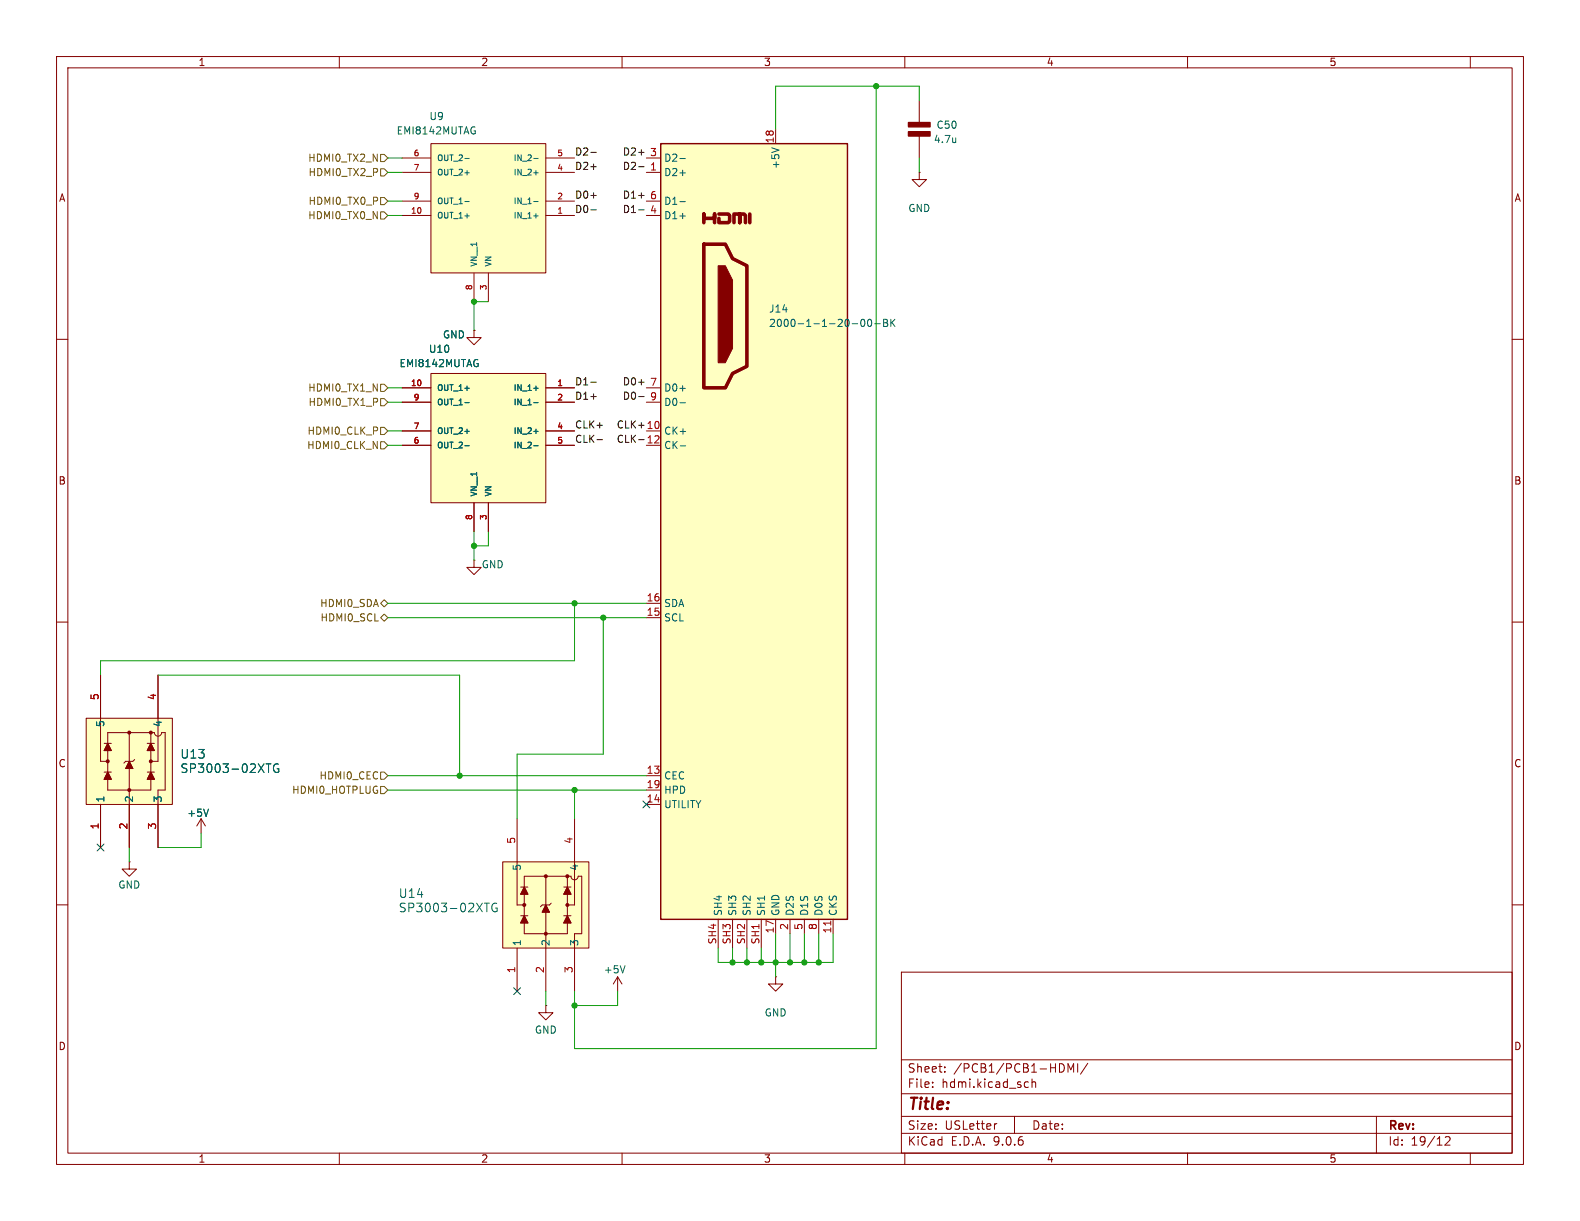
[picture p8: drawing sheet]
<svg xmlns="http://www.w3.org/2000/svg" width="279mm" height="216mm" viewBox="0 0 279 216" stroke-linecap="round" stroke-linejoin="round" font-family="sans-serif">
<g fill="none" stroke="#840000" stroke-width=".18">
<path d="M10 10h259.4v195.9h-259.4zM12 12h255.4v191.9h-255.4zM60 10v2M110 10v2M160 10v2M210 10v2M260 10v2M10 60h2M267.4 60h2M10 110h2M267.4 110h2M22.9 152.4v1.3h1.2l-1.2 1.2-1.3-1.2h1.3"/>
<path d="M22.9 152.4h.1M35.6 144.8l.7 1.3M35.6 144.8l-.8 1.3M35.6 144.8v2.5M10 160h2M109.2 172.7l.8 1.3M109.2 172.7l-.7 1.3M109.2 172.7v2.6M137.2 172.7v1.3h1.2l-1.2 1.3-1.3-1.3h1.3M137.2 172.7h.1M159.4 171.9h108v32h-108zM267.4 160h2"/>
<path d="M159.4 197.4h108M159.4 193.4h108M159.4 187.4h108M164.9 192.1v.2M164.9 191.4v.1M167.1 189.4v.2M167.1 188.7v.1M176.3 198.7l-.3 .1M179.4 197.4v3M181.4 191.3l.5 .1M181.9 192.2l-.5 .1M182.5 191.4l.2-.1 .4 .1v.9"/>
<path d="M182.5 190.8v1.5M188.1 188.3l.1 .4-.1 .7M188.9 189.6v-1.5l.5 1.1 .5-1.1v1.5M190.6 188.1v1.5M192.4 188l-1.3 1.9M243.4 197.4v6.5M60 203.9v2M110 203.9v2M159.4 200.4h108M160 203.9v2M210 203.9v2M255.6 201.1l.5-.1 .3 .1v.3l-.9 1.1h.9"/>
<path d="M260 203.9v2"/>
</g>
<path d="M36.9 143.1l-.5 1.2M110.5 170.8l-.4 1.2" fill="none" stroke="#006464" stroke-width=".18"/>
<path d="M15.2 127h15.3v15.2h-15.3z" fill="#ffffc2"/>
<g fill="none" stroke="#840000" stroke-width=".18">
<path d="M83.8 58.4v1.3h1.3l-1.3 1.3-1.3-1.3h1.3M83.8 58.4h.1M17.8 119.4v15.2h1.2M27.9 119.4v15.2h-1.2M15.2 127h15.3v15.2h-15.3zM18.4 136.5h1.3M18.4 131.4h1.3M19 136.5l.7 1.3h-1.3zM19 131.4l.7 1.3h-1.3zM22.9 129.5v20.4M22.9 134.6l.6 1.3h-1.3zM23.8 134.3l-.3 .3h-1.3l-.3 .3"/>
<path d="M26 136.5h1.3M26 131.4h1.3M26.7 129.5v10.2h-7.7v-10.2h8.3a.64 .64 0 0 0 .6 .7 .64 .64 0 0 0 .7-.7h.6v10.2h-1.3v10.2M26.7 136.5l.6 1.3h-1.3zM26.7 131.4l.6 1.3h-1.3zM17.8 142.2v7.7M96.5 177.8v1.3h1.3l-1.3 1.2-1.3-1.2h1.3M96.5 177.8h.1"/>
</g>
<g fill="none" stroke="#840000" stroke-width=".3">
<circle cx="19" cy="134.6" r=".2"/>
<circle cx="22.9" cy="139.7" r=".2"/>
<circle cx="22.9" cy="129.5" r=".2"/>
<circle cx="26.7" cy="134.6" r=".2"/>
<circle cx="26.7" cy="129.5" r=".2"/>
</g>
<g fill="#840000" stroke="#840000" stroke-width=".18">
<path d="M19 136.5l.7 1.3h-1.3z"/>
<path d="M26.7 136.5l.6 1.3h-1.3z"/>
<path d="M22.9 134.6l.6 1.3h-1.3z"/>
<path d="M19 131.4l.7 1.3h-1.3z"/>
<path d="M26.7 131.4l.6 1.3h-1.3z"/>
</g>
<path d="M47.1 135.1h.8M47.5 135.1v1.5M49.2 135.1a.75 .75 0 0 0-.9 .6 .75 .75 0 0 0 .6 .9l.4-.2v-.5h-.3" fill="none" stroke="#006464" stroke-width=".18"/>
<path d="M76.2 66h20.3v22.9h-20.3z" fill="#ffffc2"/>
<path d="M71.1 68.6h5.1M71.1 71.1h5.1M71.1 76.2h5.1M71.1 78.7h5.1M76.2 66h20.3v22.9h-20.3zM96.5 68.6h5.1M96.5 71.1h5.1M96.5 76.2h5.1M96.5 78.7h5.1M83.8 88.9v5.1M86.4 88.9v5.1" fill="none" stroke="#840000" stroke-width=".18"/>
<path d="M82.2 71.2h.8M82.2 78.8h.8M84.3 64.3h.3l-.1 .5M91.1 70.6v1M92.2 70.6v1l-.6-1v1M92.4 71.7h.8M93.4 71.6h.6M93.4 70.9l.3-.3v1M94.4 71.2h.8M94.4 78.8h.8M94.4 68.7h.8M94.4 76.3h.8" fill="none" stroke="#006464" stroke-width=".18"/>
<path d="M116.8 25.4h33.1v137.2h-33.1z" fill="#ffffc2"/>
<path d="M124.5 39.4v-1.6v.8h1.9v-.8v1.6M127.1 37.8h1.7l.2 .3v1l-.2 .3h-1.7v-.8M129.8 39.4v-1.6h1v1.6v-1.6h.8l.2 .3v1.3M132.6 37.8v1.6M124.5 43.2h3.8l1.2 2.5 2.6 1.3v17.8l-2.6 1.2-1.2 2.6h-3.8z" fill="none" stroke="#840000" stroke-width=".63"/>
<path d="M116.8 25.4h33.1v137.2h-33.1z" fill="none" stroke="#840000" stroke-width=".25"/>
<path d="M127 47h1.3l1.2 2.5v12.1l-1.2 2.5h-1.3z" fill="#840000" stroke="#840000" stroke-width=".18"/>
<g fill="none" stroke="#840000" stroke-width=".18">
<path d="M162.6 17.8v3.9M114.3 27.9h2.5M114.3 30.5h2.5M114.3 35.6h2.5M114.3 38.1h2.5M137.2 22.9v2.5M162.6 30.5v1.3h1.2l-1.2 1.2-1.3-1.2h1.3M162.6 30.5h.1M162.6 24.1v3.8M114.3 68.6h2.5M114.3 71.1h2.5M114.3 76.2h2.5"/>
<path d="M114.3 78.7h2.5M114.3 106.7h2.5M114.3 109.2h2.5M114.3 137.2h2.5M114.3 139.7h2.5M114.3 142.2h2.5M127 162.6v5M129.5 162.6v5M132.1 162.6v5M134.6 162.6v5M137.2 162.6v2.5M139.7 162.6v2.5"/>
<path d="M142.2 162.6v2.5M144.8 162.6v2.5M147.3 162.6v2.5"/>
</g>
<g fill="none" stroke="#006464" stroke-width=".18">
<path d="M120.2 28h1M120.2 30.6h1M120.2 35.7h1M120.2 38.2h1M136.5 26.1l1.2 .5M169 24.4v.8M169 25.1l-.1 .1M150.7 57.2h1M152.3 56.6l.2-.1a.68 .68 0 0 1 .5 .6 .68 .68 0 0 1-.5 .6l-.2-.1-.1-.4zM153.5 56.6l.2-.1a.68 .68 0 0 1 .5 .6 .68 .68 0 0 1-.5 .6l-.2-.1-.1-.4zM154.7 57.2h1M156.3 56.5h.4l.2 .2-.2 .4 .2 .1 .1 .3-.3 .2h-.4z"/>
<path d="M156.3 57.1h.4M157.5 56.5v1.2M157.7 57l.6 .7M158.3 56.5l-.8 .7M120.2 68.7h1M120.2 71.2h1M120.3 78.8h1"/>
</g>
<path d="M146.9 162.9v.7" fill="none" stroke="#a90000" stroke-width=".18"/>
<g fill="#840000" stroke="#840000" stroke-width=".25">
<path d="M160.7 21.7h3.8v.7h-3.8z"/>
<path d="M160.7 23.3h3.8v.8h-3.8z"/>
</g>
<path d="M76.2 25.4h20.3v22.9h-20.3z" fill="#ffffc2"/>
<g fill="none" stroke="#840000" stroke-width=".18">
<path d="M71.1 27.9h5.1M71.1 30.5h5.1M71.1 35.6h5.1M71.1 38.1h5.1M76.2 25.4h20.3v22.9h-20.3zM96.5 27.9h5.1M96.5 30.5h5.1M96.5 35.6h5.1M96.5 38.1h5.1M83.8 48.3v5M86.4 48.3v5M83.8 99.1v1.2h1.3l-1.3 1.3-1.3-1.3h1.3"/>
<path d="M83.8 99.1h.1"/>
</g>
<path d="M82.2 28h.8M82.2 35.6h.8M83.8 23.1h.2v.5M91.1 35v1M92.2 35v1l-.6-1v1M92.4 36.1h.8M93.4 36h.6M93.4 35.3l.3-.3v1M94.4 28h.8M94.4 35.6h.8M94.4 30.6h.8M94.4 38.2h.8" fill="none" stroke="#006464" stroke-width=".18"/>
<path d="M88.9 152.4h15.2v15.2h-15.2z" fill="#ffffc2"/>
<g fill="none" stroke="#840000" stroke-width=".18">
<path d="M83.8 58.4h.1M71.1 68.6h5.1M71.1 71.1h5.1M71.1 76.2h5.1M71.1 78.7h5.1M96.5 68.6h5.1M96.5 71.1h5.1M96.5 76.2h5.1M96.5 78.7h5.1M83.8 88.9v5.1M86.4 88.9v5.1M17.8 119.4v7.6"/>
<path d="M27.9 119.4v7.6M17.8 142.2v7.7M22.9 142.2v7.7M27.9 142.2v7.7M88.9 152.4h15.2v15.2h-15.2zM91.4 144.8v15.2h1.3M92.1 156.8h1.2M92.7 156.8l.6 1.3h-1.2zM96.5 154.9v20.4M97.5 159.7l-.3 .3h-1.3l-.3 .3M99.7 156.8h1.3M100.3 154.9v10.2h-7.6v-10.2h8.3a.64 .64 0 0 0 .6 .7 .64 .64 0 0 0 .6-.7h.7v10.2h-1.3v10.2"/>
<path d="M100.3 156.8l.7 1.3h-1.3zM101.6 144.8v15.2h-1.3M91.4 167.6v7.7M92.1 161.9h1.2M92.7 161.9l.6 1.3h-1.2zM96.5 160l.7 1.3h-1.3zM99.7 161.9h1.3M100.3 161.9l.7 1.3h-1.3z"/>
</g>
<g fill="none" stroke="#840000" stroke-width=".3">
<circle cx="96.5" cy="154.9" r=".2"/>
<circle cx="100.3" cy="154.9" r=".2"/>
<circle cx="92.7" cy="160" r=".2"/>
<circle cx="96.5" cy="165.1" r=".2"/>
<circle cx="100.3" cy="160" r=".2"/>
</g>
<g fill="#840000" stroke="#840000" stroke-width=".18">
<path d="M92.7 161.9l.6 1.3h-1.2z"/>
<path d="M100.3 161.9l.7 1.3h-1.3z"/>
<path d="M96.5 160l.7 1.3h-1.3z"/>
<path d="M92.7 156.8l.6 1.3h-1.2z"/>
<path d="M100.3 156.8l.7 1.3h-1.3z"/>
</g>
<g fill="none" stroke="#006464" stroke-width=".18">
<path d="M82.2 71.2h.8M82.2 78.8h.8M84.3 64.3h.3l-.1 .5M91.1 70.6v1M92.2 70.6v1l-.6-1v1M92.4 71.7h.8M93.4 71.6h.6M93.4 70.9l.3-.3v1M94.4 71.2h.8M94.4 78.8h.8M94.4 68.7h.8M94.4 76.3h.8"/>
<path d="M47.1 135.1h.8M47.5 135.1v1.5M49.2 135.1a.75 .75 0 0 0-.9 .6 .75 .75 0 0 0 .6 .9l.4-.2v-.5h-.3M36.9 143.1l-.5 1.2M85.7 159.7h.8M86.1 159.7v1.5M87.8 159.8a.75 .75 0 0 0-.9 .5 .75 .75 0 0 0 .6 .9l.4-.1v-.5h-.3"/>
</g>
<path d="M67.3 34.9h.6l.7 .7-.7 .6h-.6zM67.3 37.5h.6l.7 .6-.7 .6h-.6zM67.3 27.3h.6l.7 .6-.7 .7h-.6zM67.3 29.8h.6l.7 .7-.7 .6h-.6zM67.3 78.1h.6l.7 .6-.7 .7h-.6zM67.3 75.6h.6l.7 .6-.7 .6h-.6zM67.3 67.9h.6l.7 .7-.7 .6h-.6zM67.3 70.5h.6l.7 .6-.7 .7h-.6zM67.3 109.2l.6-.6 .7 .6-.7 .7zM67.3 106.7l.6-.7 .7 .7-.7 .6zM67.3 139.1h.6l.7 .6-.7 .6h-.6zM67.3 136.5h.6l.7 .7-.7 .6h-.6z" fill="none" stroke="#725600" stroke-width=".18"/>
<g fill="none" stroke="#0f0f0f" stroke-width=".18">
<path d="M104.5 37.1h.9M104.5 26.9h.9M104.5 29.5h.9M104.5 34.6h.9M112.9 37.1h1M112.9 26.9h1M112.9 29.5h1M112.9 34.6h1M104.5 67.6h.9M104.5 70.1h.9M105.6 77.7h.9M112.9 77.7h1"/>
<path d="M112.9 67.6h1M112.9 70.1h1"/>
</g>
<g fill="none" stroke="#009600" stroke-width=".18">
<path d="M154.9 15.2v170.2h-53.3v-10.1M162.6 17.8v-2.6h-25.4v7.7M68.6 27.9h2.5M68.6 35.6h2.5M68.6 30.5h2.5M68.6 38.1h2.5M162.6 27.9v2.6M86.4 53.3h-2.6v5.1M68.6 68.6h2.5M68.6 78.7h2.5M68.6 76.2h2.5M68.6 71.1h2.5"/>
<path d="M83.8 94v5.1M86.4 94v2.5h-2.6M27.9 119.4h53.4v17.8M68.6 106.7h45.7M68.6 109.2h45.7M101.6 106.7v10.1h-83.8v2.6M106.7 109.2v24.2h-15.3v11.4M68.6 137.2h45.7M68.6 139.7h45.7M101.6 139.7v5.1M22.9 149.9v2.5M35.6 147.3v2.6h-7.7"/>
<path d="M96.5 175.3v2.5M109.2 175.3v2.5h-7.6M129.5 167.6v2.6M132.1 167.6v2.6M134.6 167.6v2.6M137.2 165.1v7.6M139.7 165.1v5.1M142.2 165.1v5.1M144.8 165.1v5.1M147.3 165.1v5.1h-20.3v-2.6"/>
</g>
<path d="M17.2 149.3l1.2 1.2M18.4 149.3l-1.2 1.2M113.7 141.6l1.2 1.2M114.9 141.6l-1.2 1.2M90.8 174.7l1.2 1.2M92 174.7l-1.2 1.2" fill="none" stroke="#000084" stroke-width=".18"/>
<g fill="#009600" stroke="#009600" stroke-width=".18">
<circle cx="101.6" cy="106.7" r=".46"/>
<circle cx="83.8" cy="53.3" r=".46"/>
<circle cx="83.8" cy="96.5" r=".46"/>
<circle cx="106.7" cy="109.2" r=".46"/>
<circle cx="134.6" cy="170.2" r=".46"/>
<circle cx="129.5" cy="170.2" r=".46"/>
<circle cx="132.1" cy="170.2" r=".46"/>
<circle cx="101.6" cy="177.8" r=".46"/>
<circle cx="142.2" cy="170.2" r=".46"/>
<circle cx="139.7" cy="170.2" r=".46"/>
<circle cx="137.2" cy="170.2" r=".46"/>
<circle cx="144.8" cy="170.2" r=".46"/>
<circle cx="154.9" cy="15.2" r=".46"/>
<circle cx="81.3" cy="137.2" r=".46"/>
<circle cx="101.6" cy="139.7" r=".46"/>
</g>
<text font-size="2.8" fill="#840000" x="160.4" y="196.8">Title:</text>
<g font-size="2.1" fill="#006464">
<text x="31.8" y="134.3">U13</text>
<text x="31.8" y="136.9">SP3003-02XTG</text>
<text x="70.4" y="159">U14</text>
<text x="70.4" y="161.5">SP3003-02XTG</text>
</g>
<g font-size="2.1" fill="#840000">
<text x="160.4" y="189.9">Sheet:</text>
<text x="168.6" y="189.9">/PCB1/PCB1-HDMI/</text>
<text x="160.4" y="192.6">File:</text>
<text x="166.5" y="192.6">hdmi.kicad_sch</text>
<text x="160.4" y="202.8">KiCad</text>
<text x="160.4" y="200">Size:</text>
<text x="167.1" y="200">USLetter</text>
<text x="168.1" y="202.8">E.D.A.</text>
<text x="175.7" y="202.8">9.0.6</text>
<text x="182.4" y="200">Date:</text>
<text x="245.4" y="200.2">Rev:</text>
<text x="245.4" y="202.8">Id:</text>
<text x="249.5" y="202.8">19/12</text>
</g>
<g font-size="1.8" fill="#840000">
<text x="35" y="11.9">1</text>
<text x="85" y="11.9">2</text>
<text x="135" y="11.9">3</text>
<text x="185" y="11.9">4</text>
<text x="235" y="11.9">5</text>
<text x="10.3" y="35.9">A</text>
<text x="267.7" y="35.9">A</text>
<text x="10.3" y="85.9">B</text>
<text x="267.7" y="85.9">B</text>
<text x="10.3" y="135.9">C</text>
<text x="267.7" y="135.9">C</text>
<text x="10.3" y="185.9">D</text>
<text x="267.7" y="185.9">D</text>
<text x="35" y="205.8">1</text>
<text x="85" y="205.8">2</text>
<text x="135" y="205.8">3</text>
<text x="185" y="205.8">4</text>
<text x="235" y="205.8">5</text>
</g>
<g font-size="1.8" fill="#006464">
<text x="70" y="24">EMI8142MUTAG</text>
<text x="75.8" y="21.4">U9</text>
<text x="165.5" y="23">C50</text>
<text x="117.3" y="28.8">D2-</text>
<text x="138" y="30" transform="rotate(-90 138 30)">+5V</text>
<text x="165" y="25.5">4.7u</text>
<text x="117.3" y="31.3">D2+</text>
<text x="117.3" y="36.4">D1-</text>
<text x="117.3" y="39">D1+</text>
<text x="160.5" y="37.7">GND</text>
<text x="135.9" y="55.5">J14</text>
<text x="135.9" y="58">2000-1-1-20-00-BK</text>
<text x="70.5" y="65.1">EMI8142MUTAG</text>
<text x="75.7" y="62.6">U10</text>
<text x="78.2" y="60">GND</text>
<text x="117.3" y="69.4">D0+</text>
<text x="117.3" y="72">D0-</text>
<text x="117.3" y="77.1">CK+</text>
<text x="117.3" y="79.6">CK-</text>
<text x="85.1" y="100.7">GND</text>
<text x="117.3" y="107.5">SDA</text>
<text x="117.3" y="110.1">SCL</text>
<text x="18.6" y="128.7" transform="rotate(-90 18.6 128.7)">5</text>
<text x="28.8" y="128.7" transform="rotate(-90 28.8 128.7)">4</text>
<text x="18.6" y="142" transform="rotate(-90 18.6 142)">1</text>
<text x="23.7" y="142" transform="rotate(-90 23.7 142)">2</text>
<text x="28.8" y="142" transform="rotate(-90 28.8 142)">3</text>
<text x="117.3" y="138">CEC</text>
<text x="117.3" y="140.6">HPD</text>
<text x="117.3" y="143.1">UTILITY</text>
<text x="33" y="144.6">+5V</text>
<text x="92.3" y="154.1" transform="rotate(-90 92.3 154.1)">5</text>
<text x="102.5" y="154.1" transform="rotate(-90 102.5 154.1)">4</text>
<text x="20.8" y="157.3">GND</text>
<text x="92.3" y="167.4" transform="rotate(-90 92.3 167.4)">1</text>
<text x="97.4" y="167.4" transform="rotate(-90 97.4 167.4)">2</text>
<text x="102.5" y="167.4" transform="rotate(-90 102.5 167.4)">3</text>
<text x="127.9" y="162.1" transform="rotate(-90 127.9 162.1)">SH4</text>
<text x="130.4" y="162.1" transform="rotate(-90 130.4 162.1)">SH3</text>
<text x="132.9" y="162.1" transform="rotate(-90 132.9 162.1)">SH2</text>
<text x="135.5" y="162.1" transform="rotate(-90 135.5 162.1)">SH1</text>
<text x="138" y="162.1" transform="rotate(-90 138 162.1)">GND</text>
<text x="140.6" y="162.1" transform="rotate(-90 140.6 162.1)">D2S</text>
<text x="143.1" y="162.1" transform="rotate(-90 143.1 162.1)">D1S</text>
<text x="145.6" y="162.1" transform="rotate(-90 145.6 162.1)">D0S</text>
<text x="148.2" y="162.1" transform="rotate(-90 148.2 162.1)">CKS</text>
<text x="106.7" y="172.3">+5V</text>
<text x="135.1" y="179.9">GND</text>
<text x="94.5" y="183">GND</text>
</g>
<g font-size="1.8" fill="#725600">
<text x="54.4" y="28.8">HDMI0_TX2_N</text>
<text x="54.5" y="31.3">HDMI0_TX2_P</text>
<text x="54.4" y="39">HDMI0_TX0_N</text>
<text x="54.5" y="36.4">HDMI0_TX0_P</text>
<text x="54.4" y="69.4">HDMI0_TX1_N</text>
<text x="54.5" y="72">HDMI0_TX1_P</text>
<text x="54.3" y="77.1">HDMI0_CLK_P</text>
<text x="54.2" y="79.6">HDMI0_CLK_N</text>
<text x="56.5" y="107.5">HDMI0_SDA</text>
<text x="56.6" y="110.1">HDMI0_SCL</text>
<text x="51.6" y="140.6">HDMI0_HOTPLUG</text>
<text x="56.4" y="138">HDMI0_CEC</text>
</g>
<g font-size="1.8" fill="#0f0f0f">
<text x="101.6" y="27.6">D2-</text>
<text x="110" y="27.6">D2+</text>
<text x="101.6" y="30.1">D2+</text>
<text x="101.6" y="35.2">D0+</text>
<text x="110" y="35.2">D1+</text>
<text x="110" y="30.1">D2-</text>
<text x="101.6" y="37.8">D0-</text>
<text x="110" y="37.8">D1-</text>
<text x="101.6" y="68.2">D1-</text>
<text x="101.6" y="70.8">D1+</text>
<text x="110" y="70.8">D0-</text>
<text x="110" y="68.2">D0+</text>
<text x="101.6" y="75.9">CLK+</text>
<text x="109" y="75.9">CLK+ 10</text>
<text x="101.6" y="78.4">CLK-</text>
<text x="109" y="78.4">CLK-</text>
</g>
<g font-size="1.8" fill="#a90000">
<text x="114.9" y="27.7">3</text>
<text x="136.9" y="25.4" transform="rotate(-90 136.9 25.4)">18</text>
<text x="114.9" y="30.2">1</text>
<text x="114.9" y="35.3">6</text>
<text x="114.9" y="37.8">4</text>
<text x="114.9" y="68.3">7</text>
<text x="114.9" y="70.9">9</text>
<text x="114.3" y="78.5">12</text>
<text x="114.3" y="106.4">16</text>
<text x="114.3" y="109">15</text>
<text x="17.5" y="123.9" transform="rotate(-90 17.5 123.9)">5</text>
<text x="27.7" y="123.9" transform="rotate(-90 27.7 123.9)">4</text>
<text x="114.3" y="136.9">13</text>
<text x="114.3" y="139.4">19</text>
<text x="114.3" y="142">14</text>
<text x="17.5" y="146.8" transform="rotate(-90 17.5 146.8)">1</text>
<text x="22.6" y="146.8" transform="rotate(-90 22.6 146.8)">2</text>
<text x="27.7" y="146.8" transform="rotate(-90 27.7 146.8)">3</text>
<text x="91.2" y="149.3" transform="rotate(-90 91.2 149.3)">5</text>
<text x="101.3" y="149.3" transform="rotate(-90 101.3 149.3)">4</text>
<text x="126.7" y="167.1" transform="rotate(-90 126.7 167.1)">SH4</text>
<text x="129.3" y="167.1" transform="rotate(-90 129.3 167.1)">SH3</text>
<text x="131.8" y="167.1" transform="rotate(-90 131.8 167.1)">SH2</text>
<text x="134.4" y="167.1" transform="rotate(-90 134.4 167.1)">SH1</text>
<text x="136.9" y="165.1" transform="rotate(-90 136.9 165.1)">17</text>
<text x="139.4" y="164.5" transform="rotate(-90 139.4 164.5)">2</text>
<text x="142" y="164.5" transform="rotate(-90 142 164.5)">5</text>
<text x="144.5" y="164.5" transform="rotate(-90 144.5 164.5)">8</text>
<text x="147.1" y="165.1" transform="rotate(-90 147.1 165.1)">11</text>
<text x="91.2" y="172.2" transform="rotate(-90 91.2 172.2)">1</text>
<text x="96.3" y="172.2" transform="rotate(-90 96.3 172.2)">2</text>
<text x="101.3" y="172.2" transform="rotate(-90 101.3 172.2)">3</text>
</g>
<g font-size="1.4" fill="#a90000">
<text x="73" y="27.7">6</text>
<text x="98.4" y="27.7">5</text>
<text x="73" y="30.2">7</text>
<text x="73" y="35.3">9</text>
<text x="98.4" y="30.2">4</text>
<text x="98.4" y="35.3">2</text>
<text x="72.6" y="37.8">10</text>
<text x="98.4" y="37.8">1</text>
<text x="83.6" y="51.4" transform="rotate(-90 83.6 51.4)">8</text>
<text x="86.1" y="51.4" transform="rotate(-90 86.1 51.4)">3</text>
<text x="72.6" y="68.3">10</text>
<text x="73" y="70.9">9</text>
<text x="98.4" y="68.3">1</text>
<text x="98.4" y="70.9">2</text>
<text x="73" y="75.9">7</text>
<text x="98.4" y="75.9">4</text>
<text x="73" y="78.5">6</text>
<text x="98.4" y="78.5">5</text>
<text x="83.6" y="92.1" transform="rotate(-90 83.6 92.1)">8</text>
<text x="86.1" y="92.1" transform="rotate(-90 86.1 92.1)">3</text>
</g>
<g font-size="1.4" fill="#006464">
<text x="77.2" y="28.7">OUT_2-</text>
<text x="90.7" y="28.7">IN_2-</text>
<text x="77.2" y="31.2">OUT_2+</text>
<text x="90.7" y="31.2">IN_2+</text>
<text x="77.2" y="36.3">OUT_1-</text>
<text x="77.2" y="38.8">OUT_1+</text>
<text x="90.7" y="38.8">IN_1+</text>
<text x="84.6" y="47.2" transform="rotate(-90 84.6 47.2)">VN__1</text>
<text x="87.1" y="47.2" transform="rotate(-90 87.1 47.2)">VN</text>
<text x="77.2" y="69.3">OUT_1+</text>
<text x="77.2" y="71.9">OUT_1-</text>
<text x="90.7" y="69.3">IN_1+</text>
<text x="77.2" y="76.9">OUT_2+</text>
<text x="90.7" y="76.9">IN_2+</text>
<text x="77.2" y="79.5">OUT_2-</text>
<text x="90.7" y="79.5">IN_2-</text>
<text x="84.6" y="87.9" transform="rotate(-90 84.6 87.9)">VN__1</text>
<text x="87.1" y="87.9" transform="rotate(-90 87.1 87.9)">VN</text>
</g>
</svg>
